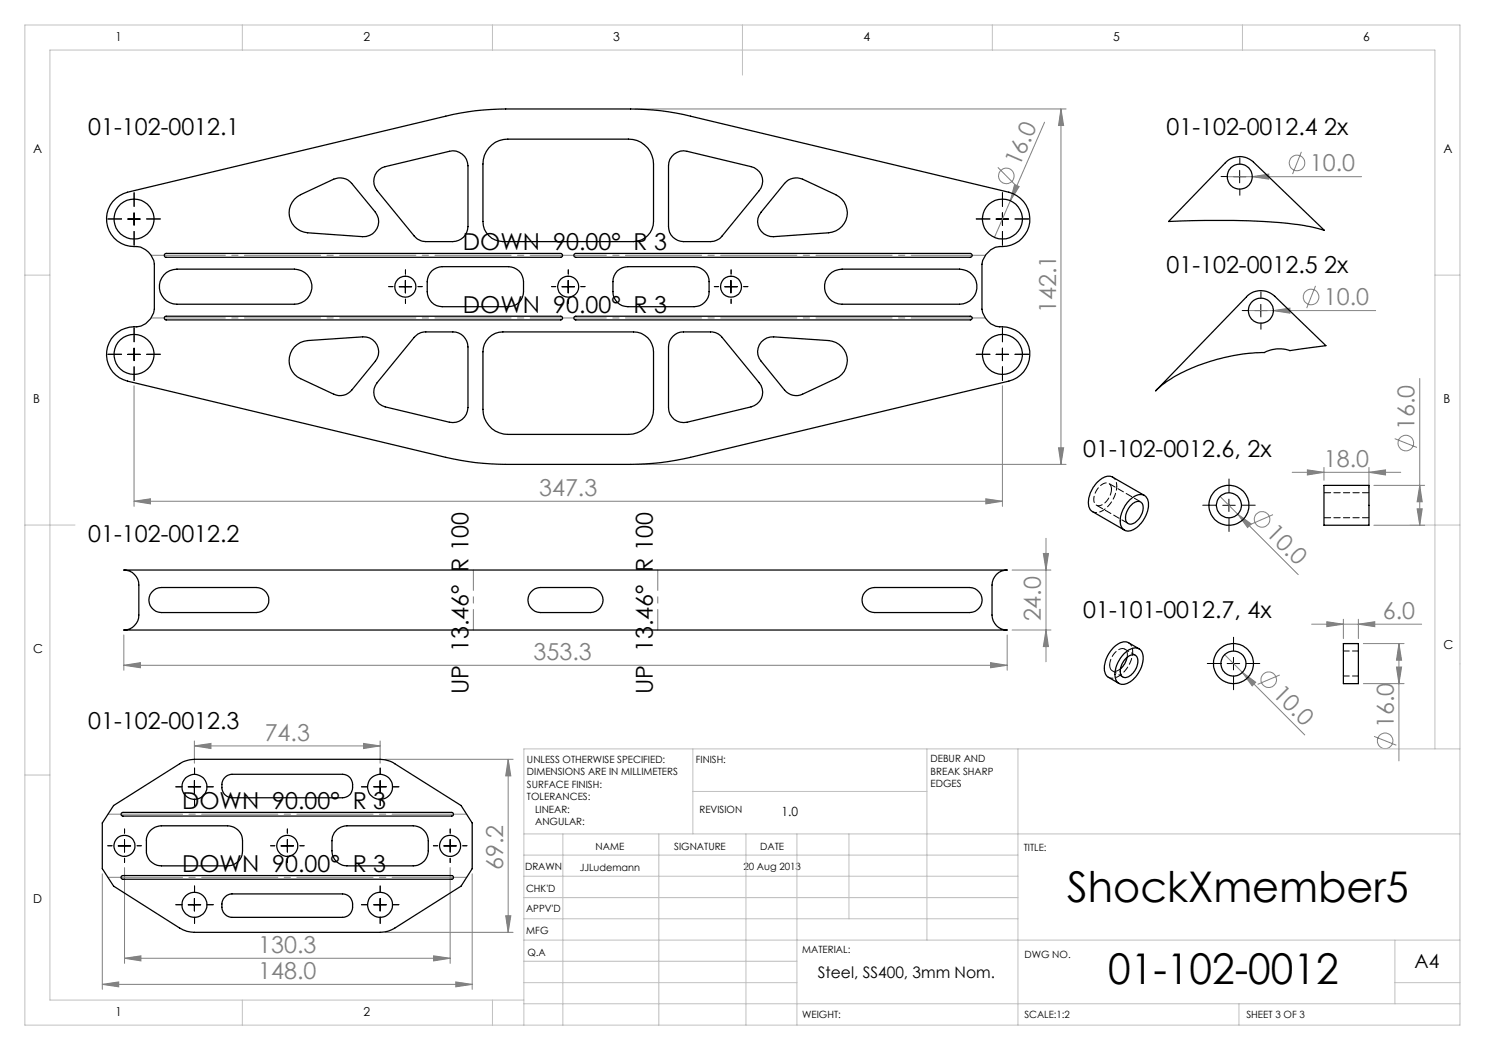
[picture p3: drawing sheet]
<svg xmlns="http://www.w3.org/2000/svg" width="297mm" height="210mm" viewBox="0 0 297 210" stroke-linecap="round" stroke-linejoin="round" font-family="sans-serif">
<g fill="none" stroke="#808080" stroke-width=".2">
<path d="M127.1 21.8h86.1M199.6 33.5l3.4 3.4M202.9 36.9l.9 .4-1.7 2.8zM208.9 24.4l-10 23.1M212.2 21.8v71.1M212.2 21.8l.5 3.3h-1zM245.5 35.3h26.8M250.4 35.3l3.4-.5v1zM260.3 30.4l-1.8 4.4M263.1 57.2l-1.8 4.4M26.8 77.1v24.2M200.5 77.1v24.2"/>
<path d="M249.7 62.1h25.4M254.7 62.1l3.3-.5v1zM284 75.7v29.3M127.1 92.9h86.1M197.2 99.8l3.3 .5-3.3 .5zM211.7 89.6h1l-.5 3.3zM244 99.3l3.5 3.5M258.4 94.5h21.7M261.5 94l3.3 .5-3.3 .5zM264.8 93.5v2.6M273.8 94.5l3.3-.5v1zM273.8 93.5v4.1"/>
<path d="M274.8 97.1h10.1M278.9 87.7l4.5 1.8M284 97.1l.4 3.3h-1zM26.8 100.3l3.3-.5v1zM26.8 100.3h173.7M202.4 114h7.8M208.7 110.7h1l-.5 3.3zM209.2 107.7v24.7M247.5 102.8l2.8 2-.8 .7zM247.5 102.8l12.1 12.1M254.6 102.9l-4.4 1.9M274.8 105h10.1"/>
<path d="M283.4 101.8h1l-.4 3.2zM24.8 133.1l3.3-.6v1.1zM24.8 127v7M24.8 133.1h176.6M198.1 132.5l3.3 .6-3.3 .5zM201.4 127v7M202.4 126h7.8M209.2 126l.5 3.3h-1zM244.9 130.9l3.6 3.6M248.5 134.5l2.6 1.9-.7 .8zM248.5 134.5l12.4 12.5M255.9 135l-4.4 1.9"/>
<path d="M262.3 124.8h22M265.4 124.3l3.3 .5-3.3 .5zM268.7 123.9v3.8M271.7 124.8l3.3-.5v1zM271.7 123.9v3.8M272.7 128.7h8.1M272.7 136.7h8.1M279.3 133.4h1l-.5 3.3zM279.8 128.7l.5 3.3h-1zM279.8 128.7v23.5M38.9 149.2l3.3-.5v1zM38.9 148.2v4.4"/>
<path d="M38.9 149.2h37.1M72.7 148.7l3.3 .5-3.3 .5zM76 148.2v4.4M77 151.9h25.6M101.6 151.9v34.6M101.6 151.9l.6 3.3h-1.1zM274.8 147.3l4.5 1.7M20.5 174.8v23.1M24.9 173.5v19.2M90 173.5v19.2M94.4 174.8v23.1M20.5 196.9l3.2-.5v1z"/>
<path d="M20.5 196.9h73.9M24.9 191.7l3.3-.5v1zM24.9 191.7h65.1M77 186.5h25.6M86.7 191.2l3.3 .5-3.3 .5zM91.2 196.4l3.2 .5-3.2 .5zM101.1 183.2h1.1l-.6 3.3z"/>
<circle cx="201.3" cy="35.2" r="1.56"/>
<circle cx="259.4" cy="32.6" r="1.55"/>
<circle cx="262.2" cy="59.4" r="1.55"/>
<circle cx="281.2" cy="88.6" r="1.56"/>
<circle cx="252.4" cy="103.9" r="1.55"/>
<circle cx="253.7" cy="136" r="1.56"/>
<circle cx="277" cy="148.2" r="1.55"/>
</g>
<g fill="none" stroke="#000" stroke-width=".2" stroke-dasharray="15.2 1.3 1.3 1.3">
<path d="M245.5 35.3h-1.3M248 32.8v-1.2M248 37.8v1.3M250.5 35.3h1.2M24.3 43.8h-2.7M26.8 46.3v2.7M26.8 41.3v-2.8M29.3 43.8h2.8M78.6 57.3h-.9M81.1 59.8v.9M81.1 54.8v-.8M83.6 57.3h.9"/>
<path d="M111.2 57.3h-.9M113.7 59.8v.9M113.7 54.8v-.8M116.2 57.3h.8M143.7 57.3h-.8M146.2 59.8v.9M146.2 54.8v-.8M148.7 57.3h.9M198 43.8h-2.8M200.5 46.3v2.7M200.5 41.3v-2.8M203 43.8h2.7"/>
<path d="M252.2 59.6v-1.2M24.3 70.9h-2.7M26.8 73.4v2.7M26.8 68.4v-2.8M29.3 70.9h2.8M198 70.9h-2.8M200.5 73.4v2.7M200.5 68.4v-2.8M203 70.9h2.7M249.7 62.1h-1.3M252.2 64.6v1.3M254.7 62.1h1.2"/>
<path d="M245.8 98.5v-2.7M243.3 101h-2.7M245.8 103.5v2.8M248.3 101h2.8M244.2 132.7h-2.7M246.7 130.2v-2.7M246.7 135.2v2.7M249.2 132.7h2.8M36.4 157.4h-1.2M38.9 159.9v1.2M38.9 154.9v-1.3M41.4 157.4h1.3"/>
<path d="M73.5 157.4h-1.2M76 159.9v1.2M76 154.9v-1.3M78.5 157.4h1.3M22.4 169.2h-.8M24.9 171.7v.8M24.9 166.7v-.9M27.4 169.2h.9M38.9 178.4v-1.2M55 169.2h-.9M57.5 171.7v.8M57.5 166.7v-.9"/>
<path d="M60 169.2h.8M76 178.4v-1.2M87.5 169.2h-.8M90 171.7v.8M90 166.7v-.9M92.5 169.2h.9M36.4 180.9h-1.2M38.9 183.4v1.3M41.4 180.9h1.3M73.5 180.9h-1.2M76 183.4v1.3M78.5 180.9h1.3"/>
</g>
<g fill="none" stroke="#000" stroke-width=".2">
<path d="M246.7 35.3h2.5M247.9 34.1v2.5M25.5 43.8h2.5M26.8 42.6v2.4M79.8 57.4h2.5M81.1 56.1v2.5M112.4 57.4h2.5M113.6 56.1v2.5M145 57.4h2.5M146.2 56.1v2.5M199.2 43.8h2.5M200.5 42.6v2.4"/>
<path d="M25.5 70.9h2.5M26.8 69.6v2.5M199.2 70.9h2.5M200.5 69.6v2.5M250.9 62.1h2.5M252.2 60.9v2.5M245.8 99.8v2.5M244.5 101.1h2.6M245.4 132.7h2.5M246.7 131.5v2.5M37.6 157.4h2.5M38.9 156.1v2.5"/>
<path d="M74.8 157.4h2.5M76 156.1v2.5M23.6 169.2h2.5M24.9 167.9v2.5M38.9 179.7v2.5M56.2 169.2h2.5M57.5 167.9v2.5M76 179.7v2.5M88.8 169.2h2.5M90 167.9v2.5M37.6 181h2.5M74.8 181h2.5"/>
</g>
<path d="M21.6 162.8h71.7M93.3 175.5h-71.7" fill="none" stroke="#808080" stroke-width=".2" stroke-dasharray="15.2 1.3 1.3 1.3" stroke-dashoffset=".3"/>
<path d="M131.6 114v12M94.7 126v-12" fill="none" stroke="#808080" stroke-width=".2" stroke-dasharray="15.2 1.3 1.3 1.3" stroke-dashoffset="11.1"/>
<path d="M30.2 51.1h166.9M197.1 63.6h-166.9" fill="none" stroke="#808080" stroke-width=".2" stroke-dasharray="15.2 1.3 1.3 1.3" stroke-dashoffset=".4"/>
<g fill="none" stroke="#c0c0c0" stroke-width=".2">
<path d="M5 5h287v200h-287zM48.5 5v5M98.5 5v5M148.5 5v10M198.5 5v5M248.5 5v5M5 55h5M287 55h5M5 105h10M282 105h10M5 155h5M138.6 158.3h46.8"/>
<path d="M138.6 149.8v17M185.4 149.8v38.2M203.6 149.8v55.2M287 149.8v-139.8h-277v190h94.8M292 149.8h-187.2v55.2M104.8 166.8h187.2M104.8 179.5h98.8M104.8 175.3h98.8M104.8 171h98.8M112.6 166.8v38.2M131.8 166.8v38.2M149.2 166.8v38.2"/>
<path d="M159.4 166.8v38.2M169.8 166.8v17M104.8 183.8h98.8M104.8 196.5h54.6M104.8 192.3h54.6M104.8 188h187.2M279 196.5h13M279 188v12.8M48.5 200v5M98.5 200v5M104.8 200.8h187.2M247.8 200.8v4.2"/>
</g>
<g fill="#808080">
<path d="M250.4 35.3l3.4-.5v1z"/>
<path d="M254.7 62.1l3.3-.5v1z"/>
<path d="M202.9 36.9l.9 .4-1.7 2.8z"/>
<path d="M248.5 134.5l2.6 1.9-.7 .8z"/>
<path d="M247.5 102.8l2.8 2-.8 .7z"/>
<path d="M273.8 94.5l3.3-.5v1zM261.5 94l3.3 .5-3.3 .5z"/>
<path d="M265.4 124.3l3.3 .5-3.3 .5zM271.7 124.8l3.3-.5v1z"/>
<path d="M20.5 196.9l3.2-.5v1zM91.2 196.4l3.2 .5-3.2 .5z"/>
<path d="M26.8 100.3l3.3-.5v1zM197.2 99.8l3.3 .5-3.3 .5zM24.9 191.7l3.3-.5v1zM86.7 191.2l3.3 .5-3.3 .5zM38.9 149.2l3.3-.5v1zM72.7 148.7l3.3 .5-3.3 .5z"/>
<path d="M198.1 132.5l3.3 .6-3.3 .5zM24.8 133.1l3.3-.6v1.1z"/>
<path d="M211.7 89.6h1l-.5 3.3zM212.2 21.8l.5 3.3h-1zM101.1 183.2h1.1l-.6 3.3zM101.6 151.9l.6 3.3h-1.1z"/>
<path d="M284 97.1l.4 3.3h-1zM283.4 101.8h1l-.4 3.2zM279.8 128.7l.5 3.3h-1zM279.3 133.4h1l-.5 3.3z"/>
<path d="M208.7 110.7h1l-.5 3.3zM209.2 126l.5 3.3h-1z"/>
</g>
<g fill="none" stroke="#000" stroke-width=".25">
<path d="M23.2 39.7l.7-.6 1.6-.7 63.6-15.2a49.2 49.2 0 0 1 12-1.4h25a49.2 49.2 0 0 1 12 1.4l63.7 15.2a5.5 5.5 0 0 1 4.1 6.3 5.5 5.5 0 0 1-6 4.6 4 4 0 0 0-3.5 3.5v9a4 4 0 0 0 4.1 3.6 5.5 5.5 0 0 1 5.5 4.8 5.5 5.5 0 0 1-4.2 6l-63.7 15.3a51.6 51.6 0 0 1-12 1.4h-25a51.6 51.6 0 0 1-12-1.4l-63.6-15.3a5.5 5.5 0 0 1-4.1-6.3 5.5 5.5 0 0 1 6-4.5 3.9 3.9 0 0 0 3.5-3.6v-9a4 4 0 0 0-4.1-3.5 5.5 5.5 0 0 1-5.1-3.5 5.5 5.5 0 0 1 1.5-6.1zM58.9 39.8l1.2-.9 6.6-3.1a3.1 3.1 0 0 1 3.6 .9l4.8 5.7a3 3 0 0 1 .3 3.3 3 3 0 0 1-2.9 1.6l-11-.7a4 4 0 0 1-3.4-2.6 4 4 0 0 1 .8-4.2zM75.4 34.4l1-.9 .6-.2 12.9-3a3 3 0 0 1 3.7 2.9v12.1a3 3 0 0 1-3 3h-5.4a3.3 3.3 0 0 1-2.4-1.1l-7.4-9.1a3 3 0 0 1 0-3.7zM98.4 29a4.8 4.8 0 0 1 3.2-1.2h24.1a5 5 0 0 1 5 5v11.5a4 4 0 0 1-4 4h-26.1a4 4 0 0 1-4-4v-11.5a4.9 4.9 0 0 1 1.8-3.8zM134.4 31.3a3.1 3.1 0 0 1 3-1l12.8 3a2.95 2.95 0 0 1 1.6 4.8l-7.4 9.1a3.1 3.1 0 0 1-2.3 1.1h-5.4a3 3 0 0 1-3-3v-12.1l.3-1.4zM156.9 36.7a3.1 3.1 0 0 1 3.6-.9l6.6 3.1a4 4 0 0 1 2.3 4.4 4 4 0 0 1-3.7 3.3l-11 .7a3 3 0 0 1-2.8-1.6 3 3 0 0 1 .3-3.3zM245.1 32.6a4 4 0 0 1 5.6-.2l14.2 13.7a49.9 49.9 0 0 0-13.6-1.9l-10.2-.1-7.4 .2zM32.8 55a3.6 3.6 0 0 1 2.6-1.2h23.5a3.5 3.5 0 0 1 3.5 3.5 3.5 3.5 0 0 1-3.5 3.5h-23.5a3.5 3.5 0 0 1-3.2-2 3.5 3.5 0 0 1 .6-3.8zM33.1 50.7h79a.39 .39 0 0 1 .4 .4 .39 .39 0 0 1-.4 .4h-78.9l-.3-.1-.1-.3zM86.3 54.2a3.3 3.3 0 0 1 2.1-.9h13.3a3 3 0 0 1 3 3 4.7 4.7 0 0 1-.9 4.2 2.87 2.87 0 0 1-2.1 .8h-13.3a3 3 0 0 1-3-3 4.8 4.8 0 0 1 .9-4.1zM114.9 50.8l.2-.1h79a.39 .39 0 0 1 .4 .4 .39 .39 0 0 1-.4 .4h-79l-.3-.3zM123.4 54.2a3.3 3.3 0 0 1 2.2-.9h13.2a3 3 0 0 1 3 3v2a3 3 0 0 1-3 3h-13.2a2.95 2.95 0 0 1-3-3 4.7 4.7 0 0 1 .8-4.1z"/>
<path d="M165.8 55a3.6 3.6 0 0 1 2.6-1.2h23.5a3.5 3.5 0 0 1 3.5 3.5 3.5 3.5 0 0 1-3.5 3.5h-23.5a3.5 3.5 0 0 1-3.2-2 3.5 3.5 0 0 1 .6-3.8zM249.5 59.1a4 4 0 0 1 5.5 .2l10.2 9.8-7.2 1a6.2 6.2 0 0 0-5.1 .4 37.1 37.1 0 0 0-20.4 6.4l-1.4 1.3zM32.9 63.4l.3-.2h78.9a.37 .37 0 0 1 .4 .4 .37 .37 0 0 1-.4 .4h-78.9l-.3-.3zM58.9 69.4a4 4 0 0 1 2.6-1.3l11-.7a2.99 2.99 0 0 1 2.9 1.6 2.99 2.99 0 0 1-.3 3.2l-4.8 5.8a3 3 0 0 1-3.6 .8l-6.6-3.1a4 4 0 0 1-1.2-6.3zM83.1 67.2l.5-.4 1.2-.4h5.8a3 3 0 0 1 3 3v12.1a3 3 0 0 1-3.7 2.9l-12.9-3a3 3 0 0 1-1.6-4.9zM97.8 67.5a3.8 3.8 0 0 1 2.8-1.1h26.1a4 4 0 0 1 4 4v11.5a5 5 0 0 1-5 5h-24.1a5 5 0 0 1-5-5v-11.5a3.8 3.8 0 0 1 1.2-2.9zM114.9 63.4l.2-.2h79a.37 .37 0 0 1 .4 .4 .37 .37 0 0 1-.4 .4h-79l-.3-.3zM134.6 67.3a2.73 2.73 0 0 1 2.1-.9h5.4a2.91 2.91 0 0 1 2.3 1.1l7.4 9a2.99 2.99 0 0 1-1.6 4.9l-12.8 3a2.99 2.99 0 0 1-3.7-2.9v-12.1a2.73 2.73 0 0 1 .9-2.1zM152.3 68.4a2.97 2.97 0 0 1 2.4-1l11 .7a4 4 0 0 1 3.7 3.3 4 4 0 0 1-2.3 4.3l-6.6 3.1a3 3 0 0 1-3.6-.8l-4.7-5.8a2.92 2.92 0 0 1 .1-3.8zM228.9 99.1l-6.4-3.7a2.72 2.72 0 0 0-3.1 1.1 5.2 5.2 0 0 0-1.4 5.3l.5 .5 6.4 3.7M264.8 97.1h9v7.9h-9zM24.8 114h176.6a3 3 0 0 0-3 3v6a3 3 0 0 0 3 3h-176.6a3 3 0 0 0 3-3v-6a3 3 0 0 0-3-3z"/>
<path d="M30.3 118.5a2.37 2.37 0 0 1 2-1h19a2.5 2.5 0 0 1 2.5 2.5 2.5 2.5 0 0 1-2.5 2.5h-19a2.48 2.48 0 0 1-2.3-1.4 2.48 2.48 0 0 1 .3-2.6zM106.2 118.5a2.37 2.37 0 0 1 1.9-1h10a2.5 2.5 0 0 1 2.5 2.5 2.5 2.5 0 0 1-2.5 2.5h-10a2.48 2.48 0 0 1-2.3-1.4 2.48 2.48 0 0 1 .4-2.6zM173 118.5a2.51 2.51 0 0 1 1.9-1h19a2.5 2.5 0 0 1 2.5 2.5 2.5 2.5 0 0 1-2.5 2.5h-19a2.48 2.48 0 0 1-2.3-1.4 2.48 2.48 0 0 1 .4-2.6zM225.8 100.1a2.8 2.8 0 0 1 3.1-1 2.86 2.86 0 0 1 .5 3.5 4.9 4.9 0 0 1-3.9 3.6 1.96 1.96 0 0 1-1.4-2.5 6.5 6.5 0 0 1 1.7-3.6zM226 101.2a1.63 1.63 0 0 1 2.3-.6 2.94 2.94 0 0 1-.9 3.5 1.28 1.28 0 0 1-2.1 .2 3.1 3.1 0 0 1 .7-3.1zM224.8 130.7a2.52 2.52 0 0 1 3.1-.9 3.2 3.2 0 0 1 .3 3.7v.2a4.5 4.5 0 0 1-3.9 3.2 2.16 2.16 0 0 1-1.2-3 7 7 0 0 1 1.7-3.2zM225.1 131.8a1.58 1.58 0 0 1 2.2-.5 3.2 3.2 0 0 1-1.2 3.8 1.16 1.16 0 0 1-1.6 .3 1.16 1.16 0 0 1-.4-1.5 3.6 3.6 0 0 1 1-2.1zM225.4 131.5v.2a3.8 3.8 0 0 1-1.3 2.1M227.8 129.8l-2.1-1.3a2.88 2.88 0 0 0-3.3 1.4 5.2 5.2 0 0 0-1.3 4.9l.4 .6 2.3 1.3M268.7 128.7h3v8h-3zM44.9 155.6l.5-.5 1-.2h22.1a2.4 2.4 0 0 1 2.1 2 2.4 2.4 0 0 1-1.4 2.5l-.7 .2h-22.1a2.4 2.4 0 0 1-1.5-4zM22.7 161.1l13.2-8.4a5.9 5.9 0 0 1 3-.8h37.1a5.9 5.9 0 0 1 3 .8l13.2 8.4 2.2 3.5v9.1l-2.2 3.5-13.2 8.4a5.4 5.4 0 0 1-3 .9h-37.1a5.4 5.4 0 0 1-3-.9l-13.2-8.4-2.2-3.5v-9.1z"/>
<path d="M24.3 175.2l.3-.1h65.7a.37 .37 0 0 1 .4 .4 .37 .37 0 0 1-.4 .4h-65.7l-.4-.3zM24.3 162.6l.3-.1h65.7a.37 .37 0 0 1 .4 .4 .37 .37 0 0 1-.4 .3h-65.7l-.4-.2zM30 166.2l1-.8 1.3-.2h13.2a3 3 0 0 1 3 3 6.8 6.8 0 0 1-.2 3.2 3.1 3.1 0 0 1-2.8 1.8h-13.2a3 3 0 0 1-3-3 5.6 5.6 0 0 1 .2-3.3zM44.9 179.5l.5-.4 1-.3h22.1a2.4 2.4 0 0 1 2.1 2 2.4 2.4 0 0 1-1.4 2.5l-.7 .2h-22.1a2.4 2.4 0 0 1-1.5-4zM67.4 165.9l.8-.5 1.2-.2h13.3a3.1 3.1 0 0 1 3 3 5.9 5.9 0 0 1-.3 3.2 3 3 0 0 1-2.7 1.8h-13.3a3 3 0 0 1-3-3 5.9 5.9 0 0 1 .3-3.3z"/>
<circle cx="248" cy="35.3" r="2.49"/>
<circle cx="26.8" cy="43.8" r="4"/>
<circle cx="81.1" cy="57.4" r="2.12"/>
<circle cx="113.6" cy="57.4" r="2.12"/>
<circle cx="146.2" cy="57.3" r="2.11"/>
<circle cx="200.5" cy="43.8" r="4"/>
<circle cx="26.8" cy="70.9" r="4"/>
<circle cx="200.5" cy="70.9" r="4"/>
<circle cx="252.2" cy="62.1" r="2.5"/>
<circle cx="245.8" cy="101.1" r="2.5"/>
<circle cx="245.8" cy="101.1" r="4"/>
<circle cx="246.7" cy="132.7" r="4"/>
<circle cx="246.7" cy="132.7" r="2.49"/>
<circle cx="38.9" cy="157.4" r="2.5"/>
<circle cx="76" cy="157.4" r="2.51"/>
<circle cx="24.9" cy="169.2" r="2.1"/>
<circle cx="57.5" cy="169.2" r="2.1"/>
<circle cx="90" cy="169.2" r="2.1"/>
<circle cx="38.9" cy="181" r="2.5"/>
<circle cx="76" cy="181" r="2.51"/>
</g>
<path d="M273.8 98.5h-9M264.8 103.5h9" fill="none" stroke="#000" stroke-width=".2" stroke-dasharray="1.3 .6" stroke-dashoffset="-.1"/>
<path d="M225.4 131.5a1.17 1.17 0 0 0-.1-1.3 1.17 1.17 0 0 0-1.1-.4 3.7 3.7 0 0 0-2.3 3.2M268.7 135.2h3M271.7 130.2h-3" fill="none" stroke="#000" stroke-width=".2" stroke-dasharray="1.3 .6" stroke-dashoffset=".1"/>
<path d="M221.7 135.5a3 3 0 0 0 3.5-1.5l.3-.5a4.2 4.2 0 0 0 .5-4.8l-.3-.2M222.5 134.2l2.1 1.2M227.1 131l-2.1-1.2" fill="none" stroke="#000" stroke-width=".2" stroke-dasharray="1.3 .6" stroke-dashoffset=".4"/>
<path d="M222.3 97.8a1.13 1.13 0 0 0-.7-1.2 1.13 1.13 0 0 0-1.3 .4 3.2 3.2 0 0 0-1.2 3.9 1.67 1.67 0 0 0 2.4-.8 3.8 3.8 0 0 0 .8-2.3M221.9 133a1.13 1.13 0 0 0 .7 1.2 1.13 1.13 0 0 0 1.4-.3l.1-.2" fill="none" stroke="#000" stroke-width=".2" stroke-dasharray="1.3 .6"/>
<path d="M223.4 97.2a1.99 1.99 0 0 0-.9-1.8M218.5 102.3a2.96 2.96 0 0 0 3.4-1.4 6.2 6.2 0 0 0 1.5-3.7" fill="none" stroke="#000" stroke-width=".2" stroke-dasharray="1.3 .6" stroke-dashoffset=".5"/>
<path d="M219.3 101l6.3 3.7M228.1 100.4l-6.3-3.7" fill="none" stroke="#000" stroke-width=".2" stroke-dasharray="1.3 .6" stroke-dashoffset="-.2"/>
<g font-size="8.5">
<text x="213.5" y="180.3">ShockXmember5</text>
<text x="221.6" y="196.7">01-102-0012</text>
</g>
<g font-size="4.7">
<text x="17.7" y="27.1">01-102-0012.1</text>
<text x="233.3" y="27.1">01-102-0012.4 2x</text>
<text x="92.6" y="50">DOWN 90.00° R 3</text>
<text x="233.3" y="54.6">01-102-0012.5 2x</text>
<text x="92.6" y="62.6">DOWN 90.00° R 3</text>
<text x="216.6" y="91.5">01-102-0012.6, 2x</text>
<text x="17.7" y="108.4">01-102-0012.2</text>
<text x="216.6" y="123.5">01-101-0012.7, 4x</text>
<text x="93.7" y="138.8" transform="rotate(-90 93.7 138.8)">UP 13.46° R 100</text>
<text x="130.6" y="138.8" transform="rotate(-90 130.6 138.8)">UP 13.46° R 100</text>
<text x="17.7" y="145.8">01-102-0012.3</text>
<text x="36.4" y="161.9">DOWN 90.00° R 3</text>
<text x="36.4" y="174.4">DOWN 90.00° R 3</text>
</g>
<g font-size="4.7" fill="#808080">
<text x="203.9" y="33.5" transform="rotate(-66 203.9 33.5)">16.0</text>
<text x="262" y="34.3">10.0</text>
<text x="211.2" y="62.6" transform="rotate(-90 211.2 62.6)">142.1</text>
<text x="264.8" y="61.1">10.0</text>
<text x="282.9" y="86" transform="rotate(-90 282.9 86)">16.0</text>
<text x="264.8" y="93.4">18.0</text>
<text x="107.8" y="99.2">347.3</text>
<text x="253" y="106.9" transform="rotate(45 253 106.9)">10.0</text>
<text x="208.2" y="124.3" transform="rotate(-90 208.2 124.3)">24.0</text>
<text x="276.6" y="123.8">6.0</text>
<text x="106.7" y="132">353.3</text>
<text x="254.4" y="139" transform="rotate(45 254.4 139)">10.0</text>
<text x="52.9" y="148.2">74.3</text>
<text x="278.8" y="145.6" transform="rotate(-90 278.8 145.6)">16.0</text>
<text x="100.6" y="174" transform="rotate(-90 100.6 174)">69.2</text>
<text x="51.7" y="190.6">130.3</text>
<text x="51.7" y="195.8">148.0</text>
</g>
<text font-size="3.9" x="282.9" y="193.6">A4</text>
<text font-size="3.2" x="163.6" y="195.7">Steel, SS400, 3mm Nom.</text>
<g font-size="2.5">
<text x="23.1" y="8.2">1</text>
<text x="72.7" y="8.2">2</text>
<text x="122.7" y="8.2">3</text>
<text x="172.7" y="8.2">4</text>
<text x="222.7" y="8.2">5</text>
<text x="272.7" y="8.2">6</text>
<text x="6.7" y="30.7">A</text>
<text x="288.7" y="30.7">A</text>
<text x="6.7" y="80.7">B</text>
<text x="288.7" y="80.7">B</text>
<text x="6.7" y="130.7">C</text>
<text x="288.7" y="129.7">C</text>
<text x="156.3" y="163.2">1.0</text>
<text x="6.7" y="180.7">D</text>
<text x="23.1" y="203.2">1</text>
<text x="72.7" y="203.2">2</text>
</g>
<g font-size="2">
<text x="105.4" y="152.6">UNLESS OTHERWISE SPECIFIED:</text>
<text x="105.4" y="155.1">DIMENSIONS ARE IN MILLIMETERS</text>
<text x="139.2" y="152.6">FINISH:</text>
<text x="186.1" y="152.5">DEBUR AND</text>
<text x="186.1" y="155">BREAK SHARP</text>
<text x="105.4" y="157.6">SURFACE FINISH:</text>
<text x="105.4" y="160.1">TOLERANCES:</text>
<text x="186.1" y="157.5">EDGES</text>
<text x="107" y="162.6">LINEAR:</text>
<text x="107" y="165.1">ANGULAR:</text>
<text x="139.9" y="162.6">REVISION</text>
<text x="119.1" y="170">NAME</text>
<text x="134.8" y="169.9">SIGNATURE</text>
<text x="148.7" y="173.9">20 Aug 2013</text>
<text x="152" y="169.9">DATE</text>
<text x="204.8" y="170.2">TITLE:</text>
<text x="105" y="174.1">DRAWN</text>
<text x="105.2" y="178.3">CHK'D</text>
<text x="115.9" y="174.1">JJLudemann</text>
<text x="105.2" y="182.4">APPV'D</text>
<text x="105.3" y="186.8">MFG</text>
<text x="105.5" y="191.1">Q.A</text>
<text x="160.5" y="190.5">MATERIAL:</text>
<text x="204.9" y="191.6">DWG NO.</text>
<text x="160.4" y="203.5">WEIGHT:</text>
<text x="204.9" y="203.6">SCALE:1:2</text>
<text x="249.3" y="203.6">SHEET 3 OF 3</text>
</g>
</svg>
